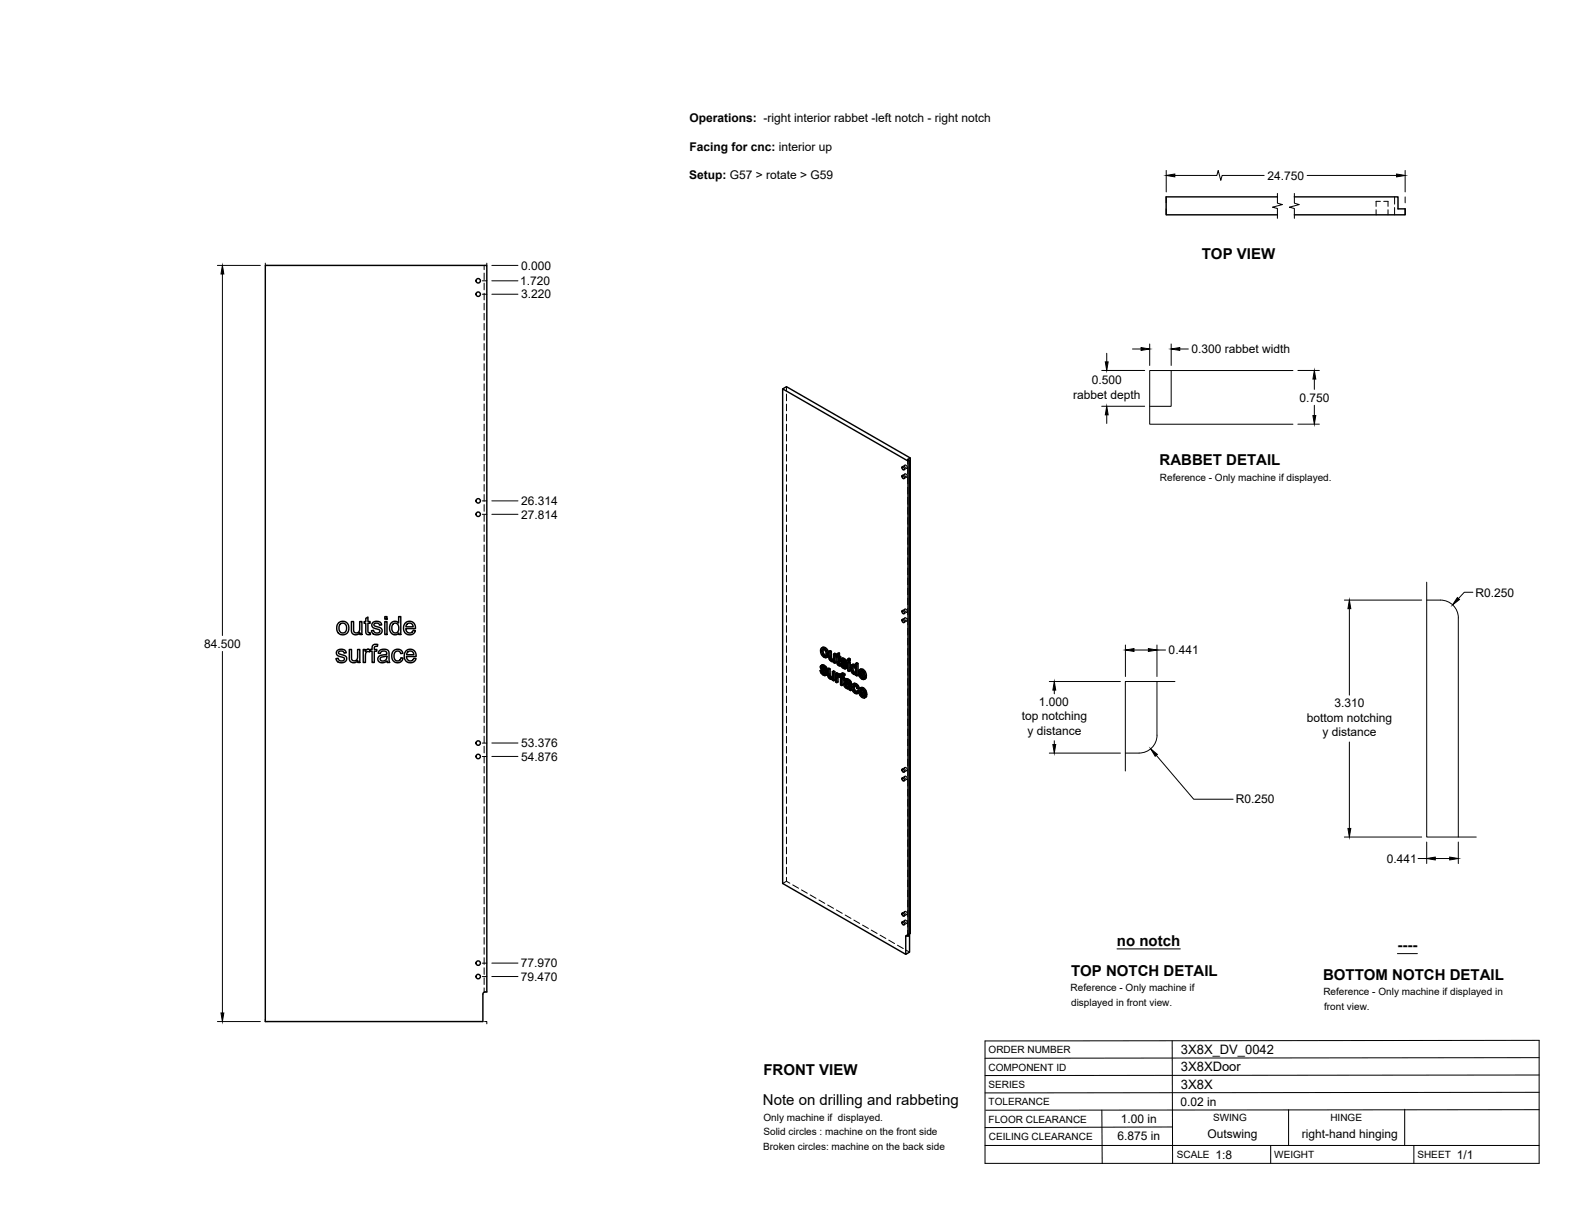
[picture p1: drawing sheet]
<svg xmlns="http://www.w3.org/2000/svg" width="559mm" height="432mm" viewBox="0 0 559 432" stroke-linecap="round" stroke-linejoin="round" font-family="sans-serif">
<!-- layer: Visible -->
<g fill="none" stroke="#000" stroke-width=".51">
<path d="M453.2 69.9h-39.5v6.3h39.5M459.2 69.9h36.8v4.2h2.5v2.1h-39.3M94.1 94.2h78.6v257.8a1.05 1.05 0 0 0-1.3 .4l-.1 10.1h-77.2zM277.7 138l1.3-.8 44 25.3M320 168.8l.7 .1 .1 .9-.6-.2zM320 165.7l.7 .1 .1 .8-.6-.1zM322.6 163.3l-.4 .3M129.8 219.4l.7-.5v1.6h.8v.6h-.8v2.9l.3 .5h.5l.1 .6a1.14 1.14 0 0 1-1.3-.1 1.14 1.14 0 0 1-.3-1.2v-2.7h-.6v-.6h.6zM136.5 218.8h.8v.9h-.8zM320 219.8l.7 .2 .1 .8-.6-.1zM320 216.7l.7 .2 .1 .8-.6-.2zM119.7 230.8l.8-.4a1.7 1.7 0 0 1 2.4 1.2l-.8 .1a.93 .93 0 0 0-1-.9 .93 .93 0 0 0-.9 1.1l1 .4a1.53 1.53 0 0 1 1.8 1.8 2.03 2.03 0 0 1-2.1 1.1 2.03 2.03 0 0 1-1.7-1.5l.8-.1a1.08 1.08 0 0 0 1.1 1 1.08 1.08 0 0 0 1-1.1l-.4-.3a2.37 2.37 0 0 1-2.3-1.2z"/>
<path d="M120.2 220.9l.8-.4a2.33 2.33 0 0 1 2.8 2.8 2.33 2.33 0 0 1-3.7 1.3 2.95 2.95 0 0 1 .1-3.7zM120.6 221.5l.7-.4a1.73 1.73 0 0 1 1.7 1.8 1.73 1.73 0 0 1-1.7 1.7l-.3-.2a2.24 2.24 0 0 1-.4-2.9zM123.9 230.4h.8v2.6a1.14 1.14 0 0 0 1.2 1.5 1.14 1.14 0 0 0 1-1.6v-2.5h.8v4.7h-.7v-.7a1.64 1.64 0 0 1-2 .7 1.64 1.64 0 0 1-1.1-1.8zM124.7 220.5h.8v2.6a1.14 1.14 0 0 0 1.1 1.5 1.14 1.14 0 0 0 1-1.6v-2.5h.8v4.6h-.7v-.6a1.64 1.64 0 0 1-2 .7 1.64 1.64 0 0 1-1-1.8zM128.9 230.4h.7v.7a1.1 1.1 0 0 1 1.7-.5l.7-.2v-.4a1.33 1.33 0 0 1 .6-1.3 1.33 1.33 0 0 1 1.4 0l-.1 .6a.73 .73 0 0 0-1.1 .7v.4h.9v.7h-.9v4h-.8v-4h-.7v-.4l-.2 .6a.93 .93 0 0 0-1.1 0 .93 .93 0 0 0-.3 1l-.1 2.8h-.7zM132.2 221l.9-.5a1.7 1.7 0 0 1 2.3 1.2l-.7 .1a.96 .96 0 0 0-1-.8 .96 .96 0 0 0-.9 .9l.6 .4a1.95 1.95 0 0 1 2.2 1.3 1.94 1.94 0 0 1-1.9 1.6 1.94 1.94 0 0 1-1.9-1.4l.7-.2a1.08 1.08 0 0 0 1.2 1 1.08 1.08 0 0 0 1-1l-.4-.3a2.19 2.19 0 0 1-2.4-1.4zM134.5 231a2.1 2.1 0 0 1 3.5 .5l.3 3.6h-.8l-.2-.6a1.78 1.78 0 0 1-1.9 .7 1.78 1.78 0 0 1-1.4-1.6l.1-.2a1.76 1.76 0 0 1 1.7-1l.4-.1a.7 .7 0 0 0 1-.5 .7 .7 0 0 0-.8-.8 1.12 1.12 0 0 0-1.5 .9l-.7-.1zM135.1 233.3l2.1-.6a1.28 1.28 0 0 1-.7 1.7 1.28 1.28 0 0 1-1.6-.7zM136.5 220.5h.8v4.6h-.8zM138.8 221a1.73 1.73 0 0 1 2.6 .1v-2.3h.8v6.3h-.7v-.5l-.7 .5a2.21 2.21 0 0 1-2.3-.8 2.21 2.21 0 0 1-.2-2.4zM139.4 221.5l.4-.3a1.74 1.74 0 0 1 1.6 .9 1.74 1.74 0 0 1-.2 1.9 1.3 1.3 0 0 1-1.7 .4 1.3 1.3 0 0 1-.5-1.7zM139.6 231l.1-.1a1.94 1.94 0 0 1 3.2 .9l-.7 .1a1.29 1.29 0 0 0-1.7-.8 1.29 1.29 0 0 0-.7 1.8l.2 .8a1.17 1.17 0 0 0 1.2 .8 1.17 1.17 0 0 0 1-1.1l.8 .1-.4 .9a2.14 2.14 0 0 1-2.8 .4 2.14 2.14 0 0 1-.8-2.7z"/>
<path d="M143.8 221.1a2.14 2.14 0 0 1 2.5-.4 2.14 2.14 0 0 1 1.1 2.3h-3.4l.1 .7a1.3 1.3 0 0 0 1.3 .9 1.3 1.3 0 0 0 1.2-1l.8 .2-.3 .6a2.32 2.32 0 0 1-3.3 .3 2.32 2.32 0 0 1-.3-3.2zM144 231a2.15 2.15 0 0 1 2.6-.4 2.15 2.15 0 0 1 1 2.3h-3.4l.2 .7a1.29 1.29 0 0 0 1.2 .9 1.29 1.29 0 0 0 1.2-.9l.8 .1-.3 .6a2.32 2.32 0 0 1-3.2 .3 2.32 2.32 0 0 1-.4-3.2zM144.4 221.4l1.3-.3a1.23 1.23 0 0 1 .9 1.3h-2.6zM144.7 231.4l1.2-.4a1.27 1.27 0 0 1 .9 1.3h-2.5zM291 237.9l.7 1.4 .8 .4 .5-.1M291.3 236.2l.6-.3 .8 .3 .8 1.3-.5 .3-.1-.6M291.6 231.2v-.3a.65 .65 0 0 1 .7-.6 .65 .65 0 0 1 .6 .8l.2 1.4-.3 .3h-.5M291.6 237.7l-.6 .2 .4 .2M291.6 238.7l.5 .4 .4-.3M291.7 237.3l1 .9 .5-.2M291.8 237.9l-.4 .2 .1 .4 .6-.1M291.8 235.9l-.8 .6 .2 .8 .6 .6a1.14 1.14 0 0 1 .8 1.3l-.5-.1"/>
<path d="M291.8 236.6l-.3 .4 .5-.2M291.8 232.2l.5 .6 .5-.3M291.9 238l.8 .9M292 236.7l.6 .7M292 236.3l.5 .4 .5-.2M292 230.9l-.4 .3v.4l.2 .6 .4-.3M292 236.8l1 1M292 236.8l-.4-.2-.1 .2M292.1 235.9l-.8 .3M292.1 230.4l.1 1.4 .8 .8M292.1 237l-.4 .3-.2-.3M292.3 230l.9 .9 .5-.2"/>
<path d="M292.5 236.1l-.5 .2-.4-.1M292.5 236.7l.4 .5 .4-.2M292.7 238.2l.3 .5 .5-.3M292.8 229.8l-.5 .2-.8-.1M292.9 237.7l.5 .5 .2 .8-.7 .7M293 238.7l.1 .5 .5-.3M293.1 239.2l-.1 .4 .5-.3M293.2 230.9l.4 1.4 .4-.3M293.4 233.1a1.53 1.53 0 0 1-2.1-1.3l-.2-1.1 .3-.7 .9-.4 .9 .4 .6 .9 .2 1-.1 .9-.7 .5M293.6 232.3l-.2 .8 .5-.3M293.6 237.3l.5 .3 .4-.3M294.1 231.1l.4 .3 .5-.3"/>
<path d="M294.1 237.6v2.2l.5-.2M294.1 239.8l.2 .4 .4-.2M294.5 231.4v2.2l.5-.3M294.5 233.6l.2 .4 .5-.3M294.7 234l.3 .3 .5-.3M295 234.3l.4 .1M295.3 238.3l.5 .2 .4-.2M295.4 234.4l.2-.1zM295.7 234.1l-.7-.6v-2.4l-.5-.3-.4 .3 .1 2.6 .8 1h.8M295.7 232.1l.5 .2 .4-.2M295.8 238.5v3.1l.4-.3v-3l-.4-.3-.5 .3v1.8l-.3 .5 .2-.1M295.8 234.7v.4l.4 .2"/>
<path d="M295.8 234.7l-.2 .1M296.2 232.3v3l.4-.2v-3l-.4-.3-.5 .3v2.1M296.6 233l.3 .2 .2 2.5 .7 .6 .4-.2M296.9 232.4l-.3 .2 .3 .1v-.7l.9-.3v1l.5 .3v.4l-.5 .3v-.4M297.3 239.3v-.4l-.4-.2-.5 .3v3l.5 .2M297.3 239.9l-.3 .2-.1 .5 .4-.2M297.3 238.9l-.5 .3-.4-.2M297.4 239.9l-.1 2.1-.4 .2v-1.6M297.4 239.9l.5 .3M297.4 239.9l-.4 .2M297.4 232v1l.4-.3M297.4 233l.4 .3 .5-.3"/>
<path d="M297.4 239.4l.4 .4M297.6 239.1l-.8 .5v-.4M297.6 235.7l.2 .1M297.8 231.7l-.9 .3M297.8 239.8v.4M297.8 239.9l-.1 .3M297.8 235.8l.1 .5M297.9 239.2l-.8 .2M297.9 235.2l-.5 .3v-2.1l.4 .3v1.4l.3 .4M297.9 235.4l-.5 .1M298.1 235.5l.7 1.4 .8 .4 .5-.1M298.1 235.5l-.6 .1"/>
<path d="M298.1 235.5h.1M298.1 235.6l-.3 .2M298.4 233.8l.6-.3 .8 .3 .8 1.3-.5 .3-.1-.6M298.4 239.1l.8-.3 .6 .4-.1 .4-.4 .3 .1-.4M298.6 234.4l.4-.1 1.1 1.1M298.7 235.3l-.6 .2 .4 .2M298.7 236.3l.5 .4 .5-.2M298.8 234.9l1 1 .5-.3M298.9 235.5l-.4 .2 .1 .4 .6-.1M298.9 234.3l-.3 .4 .5-.3M298.9 233.5l-.6 .4-.1 .6 1.6 2.1M298.9 238.8l-.6 .3-.1 .9-.4-.2 .4-.3-.3-.3"/>
<path d="M298.9 239.2l.5 .3 .4-.3M299 235.6l.8 .9M299.1 234.3l.6 .7M299.1 239.7l.5 .6v.4l-.4 .2v-.4M299.1 233.9l.6 .5 .4-.3M299.2 236.7l.5 .1M299.2 233.5l-.8 .3M299.3 234.6l-.5 .3-.2-.2M299.3 239.9l-.6-.3v.6l.4-.2M299.4 238.9l-.5 .3-.4-.2M299.6 233.7l-.5 .2-.4-.1M299.7 234.4l.3 .4 .4-.2"/>
<path d="M299.8 236.6l-.1 .2M299.8 235.9l.3 .4 .5-.3M300 235.3l.6 .7 .1 .6-.7 .7M300.1 236.3l.1 .5 .5-.3M300.2 236.8l-.1 .4 .5-.3M300.8 233.8l.4 .3 .5-.3M301.2 234.7l.5 .3v3l-.5 .2v-3M301.2 234.7l-.4 .3v3l.4 .2M301.2 234.1v.6l.5-.3v-.6l-.5-.2-.4 .2v.6l.4 .3M301.7 235l-.5 .2-.4-.2M302.1 236l.6-.3 .9 .3M302.4 238.3l.5 .5 .4-.2"/>
<path d="M302.4 236.5l.6 .1 .6 1-.1 1.1-.6 .1M302.5 236.5l-.3 .8M302.6 237l-.4 .3v.5l.2 .5 .5-.3M302.7 236.5l.1 1.4 .7 .8M302.7 235.7l-.5 .2a2.01 2.01 0 0 0 1.3 3.4l.1-.1M302.8 236.1l.5 .3M303.3 235.8l-.5 .3-.6-.2M303.6 235.4l.4 .3 .4-.3M303.6 239.2v.4l.4 .2M303.6 239.2l-.2 .1M304 235.7v4.1l.4-.2v-4.2l-.4-.2-.4 .2v1.5l-.3-.5 .3-.1M305.2 239.9l.6 .6 .4-.3"/>
<path d="M305.5 238.4l-.5 .2 1.5 .9-.6-1.2a.48 .48 0 0 0-.6-.2 .48 .48 0 0 0-.3 .5M305.5 238.1v.3l.8 .5M305.5 239.3l.9 1M305.7 239.7l-.5 .2-.2-.9 1.9 1.1M305.8 237.8l.8 .9 .4-.3M306.2 237.5l-.4 .3-.9-.1M306.6 238.7l.3 1.3 .5-.2M294.3 240.2l.3 .3 .5-.2M294.6 240.5l.4 .1M295.3 240.4l-.7-.6-.1-2.5-.4-.2-.5 .2 .1 2.5 .7 1.1 .5 .2 .5-.2M295.4 240.9v.4l.4 .3M295.4 240.9l-.2 .1"/>
<path d="M297.8 240.2l.4 .2v2.6l.5 .2M298.7 240.2l.5 .3 .4-.2M299.1 240.9v2.1l-.4 .2v-2.6l.5 .3M299.6 242.4l.6-.3 1 .3M299.7 241.1l.5-.3 .6 .1 1.1 .9 .3 3-.4 .2-.2-.4M299.9 242.9l.3-.1a.77 .77 0 0 1 .9 1M300 243.5l.4 .4 .4-.3M300 242.8l-.2 .3M300.1 242.1l-.7 .6 .2 .9 .9 .7h.7l.1 .5 .5 .2M300.2 242.9l-.4 .4 .2 .2 .4-.2M300.3 242.9l.2 .5 .6 .4M300.3 241.6l-.4 .3a.8 .8 0 0 1 .9-.1 .8 .8 0 0 1 .4 .8l-1.2-.3"/>
<path d="M300.4 243.9l.4 .1M300.4 242.1l-.7 .2M300.5 240.8l-1 .5-.1 .2 .5 .4M300.6 241.3l.6 .4 .4-.3M300.8 244l.3-.1zM301.1 241l-.5 .3-.6-.3M301.2 241.7l.3 .4 .4-.3M301.5 242.1l.1 .4 .4-.2M301.6 242.5v2.1l.5-.3M302.5 242.8l.7-.4 .7 .3 .6 .5 .3 1-.4 .2-.3-.9M302.6 244l.2 1 .5-.2M302.8 245l.6 .6 .4-.3"/>
<path d="M303.1 243.8l-.5 .2 .1-.4a.65 .65 0 0 1 .7-.4 .65 .65 0 0 1 .5 .7l.5 .5M303.1 243.2l.1 1.3 .8 .9M303.2 242.4l-.5 .3a1.98 1.98 0 0 0 .1 2.9l.6 .5h.7M303.4 242.9l.7 .6 .4-.3M303.8 242.6l-.4 .3-.7-.2M304 245.2l-.2 .4h-.4M304.7 245.4l-.6 .7 .6-.4M304.7 245.1l-.2-.2-.5 .3 .4 .3M305.4 246.5l.5 .6 .5-.3M305.6 244.9l-.4 .3 1.4 .8-.6-1.1a.48 .48 0 0 0-.5-.3 .48 .48 0 0 0-.3 .6M305.6 244.6v.3l.9 .5M305.7 245.9l.9 1"/>
<path d="M305.8 240.5l.4 .1M305.8 246.2l-.4 .3-.3-.9 2 1.1M305.9 244.3l.8 .9 .5-.2M305.9 247.1h.4M306.3 244.1l-.4 .2-.9-.1M306.5 240.3l.4 .3 .5-.3M306.5 240.3l-.2 .2M306.6 246.8l.5 .4 .4-.3M306.6 246.8l-.2 .3M306.7 245.2l.4 1.4 .4-.3M306.8 240.1l-.3 .2M306.9 240l.5-.1v-.6l-.7-1.4-.9-.6-.9 .4-.4 1 .4 1.3 1.3 1.1 .5-.1 .2-.4"/>
<path d="M307 246.6l-.4 .2M307 240.1l.3 .4-.7 .5M307.1 246.6l.4-.2v-.4l-.6-1.5-1-.6-.9 .3-.3 1.2 .4 1.3 1.3 1 .7-.5M307.1 246.7l.4 .2-.7 .7M320 276l.7 .2 .1 .8-.6-.1zM320 272.9l.7 .2 .1 .8-.6-.2zM320 327.1l.7 .2 .1 .8-.6-.2zM320 324l.7 .2 .1 .8-.6-.2zM322.2 332.2v-168.6l-44.5-25.6v175.5l43.7 25.1M322.8 331.2l-.1 6.6-1.3 .8v-6.4l.2-.3 .6 .3 .4-.3v-168.6l-.5-.3 .9-.5v168.7l-.4 .2"/>
<circle cx="169.7" cy="99.6" r=".79"/>
<circle cx="169.7" cy="104.4" r=".79"/>
<circle cx="169.7" cy="177.7" r=".79"/>
<circle cx="169.7" cy="182.5" r=".79"/>
<circle cx="169.7" cy="263.6" r=".79"/>
<circle cx="169.7" cy="268.4" r=".79"/>
<circle cx="169.7" cy="341.7" r=".79"/>
<circle cx="169.7" cy="346.5" r=".79"/>
</g>
<!-- layer: Hidden -->
<g fill="none" stroke="#000" stroke-width=".35">
<path d="M488.2 74.4v1.8M489.8 71.4h-1.6v1.8M490.9 71.4h1.6v1.8M492.5 74.4v1.8M494.8 69.9v2.5M494.8 73.6v2.6M171.8 94.2v1.5M171.8 96.9v2.4M171.8 100.5v2.3M171.8 104v2.4M171.8 107.6v2.4M171.8 111.2v2.4"/>
<path d="M171.8 114.7v2.4M171.8 118.3v2.4M171.8 121.9v2.4M171.8 125.5v2.3M171.8 129v2.4M171.8 132.6v2.4M171.8 136.2v2.4M171.8 139.7v2.4M279 137.2v1.4M279 139.8v2.4M171.8 143.3v2.4M171.8 146.9v2.4"/>
<path d="M171.8 150.5v2.3M171.8 154v2.4M171.8 157.6v2.4M279 143.4v2.4M279 147v2.3M279 150.5v2.4M279 154.1v2.4M279 157.7v2.3M171.8 161.2v2.4M171.8 164.8v2.3M171.8 168.3v2.4M171.8 171.9v2.4"/>
<path d="M171.8 175.5v2.3M171.8 179v2.4M279 161.2v2.4M279 164.8v2.4M279 168.4v2.4M279 172v2.3M279 175.5v2.4M279 179.1v2.4M321 168.2a.56 .56 0 0 1 .7 .3 .56 .56 0 0 1-.2 .7l-.5-.5zM321 165.1a.56 .56 0 0 1 .7 .3 .56 .56 0 0 1-.2 .7l-.5-.5zM321.1 168.1l-1 .6M321.1 165l-1 .6"/>
<path d="M321.7 169.2l-1 .6M321.7 166.1l-1 .6M322.1 163v1.6M322.1 165.8v2.3M322.1 169.4v2.3M322.1 172.9v2.4M322.1 176.5v2.4M171.8 182.6v2.4M171.8 186.2v2.4M171.8 189.8v2.3M171.8 193.3v2.4M171.8 196.9v2.4"/>
<path d="M279 182.7v2.4M279 186.2v2.4M279 189.8v2.4M279 193.4v2.4M279 197v2.3M322.1 180.1v2.4M322.1 183.6v2.4M322.1 187.2v2.4M322.1 190.8v2.4M322.1 194.4v2.3M322.1 197.9v2.4M171.8 200.5v2.4"/>
<path d="M171.8 204v2.4M171.8 207.6v2.4M171.8 211.2v2.4M171.8 214.8v2.3M171.8 218.3v2.4M279 200.5v2.4M279 204.1v2.4M279 207.7v2.4M279 211.2v2.4M279 214.8v2.4M279 218.4v2.4M321 219.3a.56 .56 0 0 1 .7 .3 .56 .56 0 0 1-.2 .7l-.5-.5z"/>
<path d="M321 216.1a.58 .58 0 0 1 .8 .4 .58 .58 0 0 1-.3 .7l-.5-.5zM321.1 219.2l-1 .6M321.1 216.1l-1 .6M321.7 217.2l-1 .6M322.1 201.5v2.4M322.1 205.1v2.4M322.1 208.6v2.4M322.1 212.2v2.4M322.1 215.8v2.4M322.1 219.4v2.3M171.8 221.9v2.4M171.8 225.5v2.4"/>
<path d="M171.8 229v2.4M171.8 232.6v2.4M171.8 236.2v2.4M171.8 239.8v2.3M279 222v2.3M279 225.5v2.4M279 229.1v2.4M279 232.7v2.4M279 236.3v2.3M279 239.8v2.4M291.4 237.7l.4 .9M291.5 236.4l-.5 .2"/>
<path d="M291.6 236.1l-.5 .2M291.6 230.7l-.5 .2M291.6 237.7l.3 .3M291.6 236.8l-.5 .3M291.7 235.9l-.2 .8 .7 .9a1.13 1.13 0 0 1 .9 1.3h-.4M291.8 238.6l.7 .7 .8 .1M291.8 238.6l-.5 .2M291.9 237.8l-.1 .1M291.9 237.3l-.5 .3M291.9 232l.9 .9 .9 .1M291.9 232l-.4 .3M291.9 236.6h-.1"/>
<path d="M292 229.6l-.4 .9 .3 1.5M292.1 236.4l-.6 .2M292.2 230.2l-.1 .2M292.2 230.2l.8 .2 .5 .9v.9l-.5 .4M292.2 230.2l-.4 .2M292.5 236.5l-.5 .2a.33 .33 0 0 1 .2-.4 .33 .33 0 0 1 .4 .3l.9 .9M292.6 237.4l.3 .3M292.6 239.2l.4-.2-.9 .5M292.8 230.2l-.5 .3M292.8 232.9l-.5 .3M292.9 236.9l-.5 .2M293 238.4l-.5 .2"/>
<path d="M293.1 237.3l-.5 .3M293.1 239.5l-.5 .2M293.1 238.7l-.4 .3M293.3 232.5l-.4 .3M293.3 230.8l-.4 .3M293.4 233.1l-.4 .3M293.6 231.8l-.5 .2M294.1 237.1l.2 2.8 .8 .8 .7-.1v.5l.4 .2M294.1 239.4l-.4 .3M294.3 239.9l-.5 .3M294.5 230.8v2.4l.3 .6 .7 .7 .7-.1v.4l.4 .3M294.5 233.2l-.4 .2"/>
<path d="M294.7 233.7l-.5 .2M295 234.1l-.5 .2M295.4 234.4l-.4 .3M295.8 238v1.9l-.2 .4-.3 .1M296 234.1l-.4 .3M296.1 234l-.5 .3 .3-.2M296.2 231.8v2l-.5 .3M296.2 234.8l-.4 .3M296.2 234.4l-.4 .3M296.9 238.7v3l.4 .3M297.1 232.3l-.2 .1M297.3 239.4l-.5 .2"/>
<path d="M297.4 231.8v.7l-.3-.2v.4l.3 .2 .1 2.4 .8 .8-.2-.6M297.4 232.5l-.8 .5v-.4M297.4 232.9l-.5 .3M297.4 239.8l-.1 .1M297.5 235.3l-.5 .2M297.5 239.2l-.2 .1M297.5 239.7l-.4 .2M297.6 239.6l-.5 .3M297.6 235.6l-.4 .3M297.8 239.7l-.4 .2 .3-.3 .5 .4 .1-.4 .4 .5v2.6l.4 .3M297.8 233.2l-.4 .2M298 235.9l-.4 .3"/>
<path d="M298.3 233.4l-.5-.2v.5M298.3 239.6l-.5 .3M298.3 239.9l-.4 .3 .3-.2M298.3 235.6h-.2M298.3 236.1h-.1M298.5 235.3l.4 .9M298.6 234l-.4 .3M298.7 239.7l-.5 .3M298.7 233.7l-.5 .2M298.7 235.3l.3 .3M298.7 234.5l-.4 .2M298.7 239l-.4 .2"/>
<path d="M298.8 233.6l-.2 .7 .7 .9a1.14 1.14 0 0 1 .9 1.3h-.4l.4-.2M298.9 238.8l-.2 .9-.4-.2M298.9 236.2l.8 .7 .8 .1M298.9 236.2l-.5 .2M299 235.4l-.1 .1M299 234.9l-.5 .3M299 234.2l-.1 .1M299.1 234.3a.33 .33 0 0 1 .2-.4 .33 .33 0 0 1 .4 .3l.5 .7 .4 .2M299.1 234l-.4 .3M299.2 234l-.5 .3M299.2 239.4l-.5 .2M299.5 239.4l-.5 .3"/>
<path d="M299.6 234.1l-.5 .3M299.7 236.9l-.5 .2M299.7 235l.3 .3M299.7 239.6l-.4-.2-.2 .3M300 234.5l-.4 .2M300.1 236.6l-.4 .2 .4-.2M300.1 236l-.4 .2M300.2 234.9l-.5 .3M300.2 237.1l-.5 .2M301.2 234.7v3l.5 .3M301.2 233.6v.5l.5 .3M301.2 237.7l-.4 .3"/>
<path d="M301.2 234.1l-.4 .3M302.2 236.7l-.5 .3M302.3 236l-.4 .3M302.3 237.7l-.4 .2M302.5 235.8l-.3 .5v1a1.49 1.49 0 0 0 1.8 1.7v.3l.4 .3M302.7 238.4l-.4 .3M302.8 236.3l-.1 .2M302.8 236.3l.7 .1 .5 .8v1.2l-.5 .3M302.8 236.3l-.3 .2M302.9 236.2l-.5 .3M303.3 239l-.4 .2M303.3 236.3l-.4 .2"/>
<path d="M303.7 236.2l-.1 .1M303.8 238.6l-.4 .2M303.8 236.8l-.4 .3M304 235.2v1.4l-.4-.6M304 236.6l-.4 .3M304 239.3l-.4 .3M304 239l-.4 .2M304 237.9l-.4 .2M305 238.4l-.5 .3M305.3 239.7l-.4 .3M305.3 237.4l-.3 .7 .3 1.6 .9 1 .9 .1M305.4 238.8l-.4 .2"/>
<path d="M305.5 239.3l-.1-.5 2 1.1M305.7 237.9l-.2 .2M305.7 237.9l.8 .3 .4 1-.6-.3M305.7 237.9l-.5 .2M306.2 237.9l-.4 .3M306.7 238.5l-.4 .3M306.9 239.2l-.4 .3M321.7 220.3l-1 .6M322.1 222.9v2.4M322.1 226.5v2.4M322.1 230.1v2.4M322.1 233.6v2.4"/>
<path d="M322.1 237.2v2.4M171.8 243.3v2.4M171.8 246.9v2.4M171.8 250.5v2.4M171.8 254.1v2.3M171.8 257.6v2.4M279 243.4v2.4M279 247v2.3M279 250.5v2.4M279 254.1v2.4M279 257.7v2.4M294.6 240.3l-.5 .3"/>
<path d="M295 240.7l-.5 .2M295.4 240.4l-.2 .1M295.6 240.3l-.5 .3M295.7 240.2l-.4 .3M295.8 240.6l-.4 .3M295.8 241.1l-.4 .2M296.9 241.7l-.5 .3M298.7 242.7l-.5 .3M298.7 240.1l-.5 .3M299.1 240.4l-.4 .2M299.6 240.7l-.5-.3v.5M299.8 242.6l-.4 .2"/>
<path d="M299.9 241.3l-.5 .2M299.9 242.2l-.5 .3M300 242.1l-.2 .7 .4 .7 .6 .5 .9 .1 .1 .4M300 243.3l-.4 .3M300.1 240.9l-.5 .2M300.1 240.8l-.2 .5 .4 .3M300.2 242.9l.4-.3a.75 .75 0 0 1 .8 .2 .75 .75 0 0 1 .1 .8l-.4 .2M300.3 241.6a.86 .86 0 0 1 1 0 .86 .86 0 0 1 .3 .9l-.4-.1M300.4 242.6l-.4 .2 .4-.2M300.5 242.6l-.4 .2M300.5 241.3l-.4 .2M300.7 244l-.5 .2"/>
<path d="M301 241.4l-.5 .3M301.2 244.1l-.5 .3M301.4 243.7l-.4 .3M301.5 241.9l-.4 .2M301.6 243.6l-.5 .3 .2-.1M301.6 242.9l-.4 .3M301.6 242.5l-.4 .3M301.6 242.4l-.4 .2M301.7 244.1l-.5 .2M301.8 244.5l.4 .3M301.8 244.5l-.5 .3M302.6 243.5l-.4 .3"/>
<path d="M302.8 242.7l-.5 .3M302.9 244.9l-.4 .2M303 242.5l-.4 1 .3 1.4 .9 .8 .7 .2M303.1 243.2a.77 .77 0 0 1 1-.1 .77 .77 0 0 1 .3 .9l.4 .2M303.3 243l-.5 .2M303.8 245.7l-.4 .3M303.8 243l-.4 .3M304.2 243.4l-.5 .3M304.2 245.4h-.2M304.2 245.4l-.4 .2M304.4 244l-.4 .2M304.5 244.9l-.3 .5"/>
<path d="M304.7 245.1l.2 .2-.2 .4M304.9 245.3l-.2 .1M305.1 245l-.4 .2M305.5 244l-.4 .8 .4 1.5 .9 .9 .8 .1M305.5 246.3l-.5 .2M305.6 245.3l-.5 .3M305.7 245.9l-.1-.6 1.9 1.1M305.8 244.4l-.2 .2M305.8 244.4l.9 .4 .3 .9-.5-.3M305.8 244.4l-.4 .3M306.2 240.7l-.4 .2M306.3 244.5l-.4 .2"/>
<path d="M306.4 247.2l-.5 .3M306.4 240.3h.2M306.6 246.9h.2M306.7 240.3l-.4 .2 .3-.2M306.8 246.9l-.4 .2M306.9 245.1l-.5 .2M306.9 240l-.1 .1M307 240.8l-.5 .3M307 240.1l-.4 .2M307 245.7l-.4 .3M307 246.6h.1M307.1 247.4l-.4 .3"/>
<path d="M307.1 246.7l-.3 .2M322.1 240.8v2.4M322.1 244.4v2.3M322.1 247.9v2.4M322.1 251.5v2.4M322.1 255.1v2.4M322.1 258.7v2.3M171.8 261.2v2.4M171.8 264.8v2.3M171.8 268.4v2.3M171.8 271.9v2.4M171.8 275.5v2.4"/>
<path d="M171.8 279.1v2.4M279 261.3v2.3M279 264.8v2.4M279 268.4v2.4M279 272v2.4M279 275.5v2.4M279 279.1v2.4M321 275.5a.56 .56 0 0 1 .7 .3 .56 .56 0 0 1-.2 .7l-.5-.5zM321 272.4a.56 .56 0 0 1 .7 .3 .56 .56 0 0 1-.2 .7l-.5-.5zM321.1 275.4l-1 .6M321.1 272.3l-1 .6M321.7 276.5l-1 .6"/>
<path d="M321.7 273.4l-1 .6M322.1 262.2v2.4M322.1 265.8v2.4M322.1 269.4v2.3M322.1 272.9v2.4M322.1 276.5v2.4M171.8 282.6v2.4M171.8 286.2v2.4M171.8 289.8v2.4M171.8 293.3v2.4M171.8 296.9v2.4M279 282.7v2.4"/>
<path d="M279 286.3v2.3M279 289.8v2.4M279 293.4v2.4M279 297v2.4M322.1 280.1v2.4M322.1 283.7v2.3M322.1 287.2v2.4M322.1 290.8v2.4M322.1 294.4v2.4M322.1 297.9v2.4M171.8 300.5v2.4M171.8 304.1v2.4"/>
<path d="M171.8 307.6v2.4M171.8 311.2v2.4M171.8 314.8v2.4M171.8 318.3v2.4M279 311.3v1.4l1.2 .7M279 300.5v2.4M279 304.1v2.4M279 307.7v2.4M279 312.7l-1.3 .8M281.3 314l2 1.2M284.4 315.7l2 1.2M287.4 317.5l2.1 1.2"/>
<path d="M290.6 319.3l2 1.2M322.1 301.5v2.4M322.1 305.1v2.4M322.1 308.7v2.3M322.1 312.2v2.4M322.1 315.8v2.4M322.1 319.4v2.4M171.8 321.9v2.4M171.8 325.5v2.4M171.8 329.1v2.3M171.8 332.6v2.4M171.8 336.2v2.4"/>
<path d="M171.8 339.8v2.4M293.6 321.1l2.1 1.2M296.7 322.9l2.1 1.2M299.8 324.7l2.1 1.1M302.9 326.5l2.1 1.1M306 328.2l2.1 1.2M309.1 330l2.1 1.2M312.2 331.8l2.1 1.2M315.3 333.6l2.1 1.2M318.4 335.4l2.1 1.2M321 323.4a.56 .56 0 0 1 .7 .3 .56 .56 0 0 1-.2 .8l-.5-.5zM321.1 326.5a.59 .59 0 0 1 .7 .4 .59 .59 0 0 1-.3 .7l-.5-.5z"/>
<path d="M321.1 326.5l-1 .6M321.1 323.4l-1 .6M321.5 337.1l1.2 .7M321.7 327.6l-1 .6M321.7 324.5l-1 .6M322.1 331.7l.5 .2M322.1 322.9v2.4M322.1 326.5v2.4M322.1 330.1v1.6M322.6 331.4l-.5 .3M322.8 331.2l-1.3 .8M323 331.2l-.3 .1"/>
<path d="M171.8 343.4v2.3M171.8 346.9v2.4M171.8 350.5v1.5"/>
</g>
<!-- layer: Reference -->
<g fill="none" stroke="#000" stroke-width=".35">
<path d="M413.7 69.9v2.1M413.7 74.1v2.1M498.5 69.9v2.1M498.5 74.1v2.1M94.1 93.4v.8h.8M171.1 99.6h1.6M172.7 93.4v.8h-.8M171.1 104.4h1.6M415.5 131.5v12.7h-7.6M458.7 131.5h-50.8v19h50.8M171.1 177.7h1.6M171.1 182.5h1.6"/>
<path d="M506.2 212.9a13 13 0 0 1 7.8 .7 6.3 6.3 0 0 1 3.4 5.7v77.7M506.2 206.6v90.4h17.6M410.5 241.8v19a6.4 6.4 0 0 1-6.4 6.4M416.9 241.8h-17.6v31.8M171.1 263.7h1.6M171.1 268.4h1.6M399.3 267.2h4.8M171.1 346.5h1.6M171.1 341.7h1.6M94.1 361.7v.8h.8M171.9 362.5h.8v.8"/>
</g>
<!-- layer: Hidden Narrow -->
<path d="M292.5 237.9l-.4 .3M294.1 239l-.5 .2M294.5 232.7l-.4 .3M295.8 239.6l-.5 .3M296.2 233.4l-.5 .3M297.4 234.6l-.5 .3M298.7 239.4l-.5 .2M299.1 239.7h.1M299.7 235.5l-.5 .3M300.9 242.7l-.4 .3M301.6 243.1l-.4 .3M322.6 331.5l-.8 .5 .5-.3" fill="none" stroke="#000" stroke-width=".35"/>
<!-- layer: Visible Narrow -->
<path d="M292.5 237.4l-.4 .2M294.5 239l-.4 .3M295 232.8l-.5 .2M297.8 234.9l-.4 .3M299.1 239.7l-.4 .2M299.7 235l-.5 .2M300.8 242.2l-.4 .3M302.1 242.7l-.5 .3M302.1 243.4l-.5 .3M321.8 332l-.4 .3M322.7 331.5h-.1" fill="none" stroke="#000" stroke-width=".35"/>
<!-- layer: Titleblock -->
<g fill="none" stroke="#000" stroke-width=".36">
<path d="M349.5 369.3l196.6-.2v43.7h-196.6zM415.9 369.3l.1 43.5M546.1 375.3l-196.6 .2M390.9 393.9l.2 18.9M416 399.9l-66.5 .2M457.2 393.7v12.7M498.4 393.6v12.7M546.1 393.7l-196.3 .2M546.1 387.6l-196.6 .2M546.1 381.4l-196.6 .2M349.5 406.4h196.6M450.8 406.4v6.4"/>
<path d="M501.6 406.4v6.4"/>
</g>
<!-- layer: FD_Dimensions -->
<g fill="none" stroke="#000" stroke-width=".35">
<path d="M413.8 60.5v7.6M416.8 62.3h14.9l.5-1.8 .9 3.5 .5-1.7h14.9M463.8 62.3h31.7M498.5 60.5v7.6M77.1 94.2h15.3M78.9 97.2v128.3M174.5 94.2h9.3M174.5 99.6h9.3M174.5 104.4h9.3M390.9 131.4h15.2M392.7 125.3v3.1M401.8 123.8h3.1"/>
<path d="M407.9 122v7.7M415.5 122v7.7M418.6 123.8h3M460.5 131.4h7.6M466.3 134.5v3.7M390.9 144.1h15.2M392.7 147.2v3M460.5 150.5h7.6M466.3 143.8v3.6M174.5 177.7h9.3M174.5 182.5h9.3M477 212.9h27.4"/>
<path d="M478.7 216v30.6M522.6 210.1h-3.1l-2.1 2.3M78.9 231.1v128.3M399.3 228.9v11.1M402.3 230.6h5.1M410.5 228.9v11.1M410.5 230.6h3M372.3 241.8h25.2M374.1 244.9v1.3M174.5 263.6h9.3M174.5 268.4h9.3M372.3 267.2h25.2"/>
<path d="M374.1 262.8v1.4M410.3 268l13.2 15.6h14M478.7 263.3v30.6M477 297h27.4M506.2 298.8v7.6M517.4 298.8v7.6M503.1 304.6h3.1M509.2 304.6h5.1M174.5 341.7h9.3M174.5 346.5h9.3M77.1 362.5h15.3"/>
</g>
<g fill="#000" stroke="#000" stroke-width=".35">
<path d="M413.8 62.3l3-.6v1.1zM495.5 61.7l3 .6-3 .5zM78.9 94.2l.5 3h-1zM392.2 128.4h1l-.5 3zM404.9 123.3l3 .5-3 .5zM415.5 123.8l3.1-.5v1zM466.3 131.4l.5 3.1h-1zM392.7 144.1l.5 3.1h-1zM465.8 147.4h1l-.5 3.1zM478.7 212.9l.6 3.1h-1.1zM517.1 212l.7 .7-2.4 1.9zM399.3 230.6l3-.5v1z"/>
<path d="M407.4 230.1l3.1 .5-3.1 .5zM374.1 241.8l.5 3.1h-1.1zM373.5 264.2h1.1l-.5 3zM408.3 265.7l2.3 2-.7 .6zM478.2 293.9h1.1l-.6 3.1zM506.2 304.6l3-.5v1zM514.3 304.1l3.1 .5-3.1 .5zM78.4 359.4h1l-.5 3.1z"/>
</g>
<!-- layer: Break Lines -->
<path d="M453.2 68.6v3.5l1.8 .5-3.5 .9 1.7 .5v3.5M459.2 68.6v3.5l1.8 .5-3.5 .9 1.7 .5v3.5" fill="none" stroke="#000" stroke-width=".35"/>
<!-- layer: Notes -->
<path d="M396.3 336.7h22.5M495.8 338.3h7.1" fill="none" stroke="#000" stroke-width=".35"/>
<g font-size="5.3">
<text x="426.4" y="92.1">TOP VIEW</text>
<text x="411.4" y="165.1">RABBET DETAIL</text>
<text x="396.3" y="335.5">no notch</text>
<text x="495.8" y="337.2">----</text>
<text x="380" y="346.1">TOP NOTCH DETAIL</text>
<text x="469.4" y="347.5">BOTTOM NOTCH DETAIL</text>
<text x="270.9" y="381.4">FRONT VIEW</text>
<text x="270.7" y="392.2">Note on drilling and rabbeting</text>
</g>
<g font-size="4.6">
<text x="419" y="373.8">3X8X_DV_0042</text>
<text x="419" y="380.1">3X8XDoor</text>
<text x="419" y="386.2">3X8X</text>
</g>
<g font-size="4.3">
<text x="244.6" y="43.2">Operations: -right interior rabbet -left notch - right notch</text>
<text x="244.6" y="53.4">Facing for cnc: interior up</text>
<text x="244.5" y="63.6">Setup: G57 &gt; rotate &gt; G59</text>
<text x="449.7" y="63.7">24.750</text>
<text x="184.8" y="95.7">0.000</text>
<text x="184.6" y="101.1">1.720</text>
<text x="184.8" y="105.9">3.220</text>
<text x="422.7" y="125.3">0.300 rabbet width</text>
<text x="387.3" y="136.4">0.500</text>
<text x="380.7" y="141.5">rabbet depth</text>
<text x="461" y="142.5">0.750</text>
<text x="184.9" y="179.2">26.314</text>
<text x="184.9" y="184">27.814</text>
<text x="523.5" y="211.6">R0.250</text>
<text x="72.4" y="229.8">84.500</text>
<text x="414.6" y="232.1">0.441</text>
<text x="368.6" y="250.5">1.000</text>
<text x="473.4" y="251">3.310</text>
<text x="362.6" y="255.6">top notching</text>
<text x="463.6" y="256">bottom notching</text>
<text x="364.5" y="260.7">y distance</text>
<text x="469.2" y="261.1">y distance</text>
<text x="184.8" y="265.1">53.376</text>
<text x="184.8" y="269.9">54.876</text>
<text x="438.4" y="285.1">R0.250</text>
<text x="492" y="306.1">0.441</text>
<text x="184.8" y="343.2">77.970</text>
<text x="184.8" y="348">79.470</text>
<text x="418.8" y="392.4">0.02 in</text>
<text x="397.7" y="398.3">1.00 in</text>
<text x="396.5" y="404.3">6.875 in</text>
<text x="428.4" y="403.6">Outswing</text>
<text x="461.8" y="403.8">right-hand hinging</text>
<text x="431.3" y="411.1">1:8</text>
<text x="516.9" y="411.1">1/1</text>
</g>
<g font-size="3.5">
<text x="411.5" y="170.7">Reference - Only machine if displayed.</text>
<text x="379.9" y="351.7">Reference - Only machine if</text>
<text x="469.5" y="353.1">Reference - Only machine if displayed in</text>
<text x="380" y="356.8">displayed in front view.</text>
<text x="469.8" y="358.2">front view.</text>
<text x="350.8" y="373.6">ORDER NUMBER</text>
<text x="350.8" y="379.9">COMPONENT ID</text>
<text x="350.8" y="386.1">SERIES</text>
<text x="350.8" y="392.2">TOLERANCE</text>
<text x="270.9" y="397.7">Only machine if displayed.</text>
<text x="350.8" y="398.4">FLOOR CLEARANCE</text>
<text x="430.4" y="397.8">SWING</text>
<text x="472" y="397.7">HINGE</text>
<text x="270.8" y="407.9">Broken circles: machine on the back side</text>
<text x="270.9" y="402.8">Solid circles : machine on the front side</text>
<text x="350.8" y="404.4">CEILING CLEARANCE</text>
<text x="417.5" y="410.9">SCALE</text>
<text x="452.1" y="410.9">WEIGHT</text>
<text x="502.9" y="410.9">SHEET</text>
</g>
</svg>
